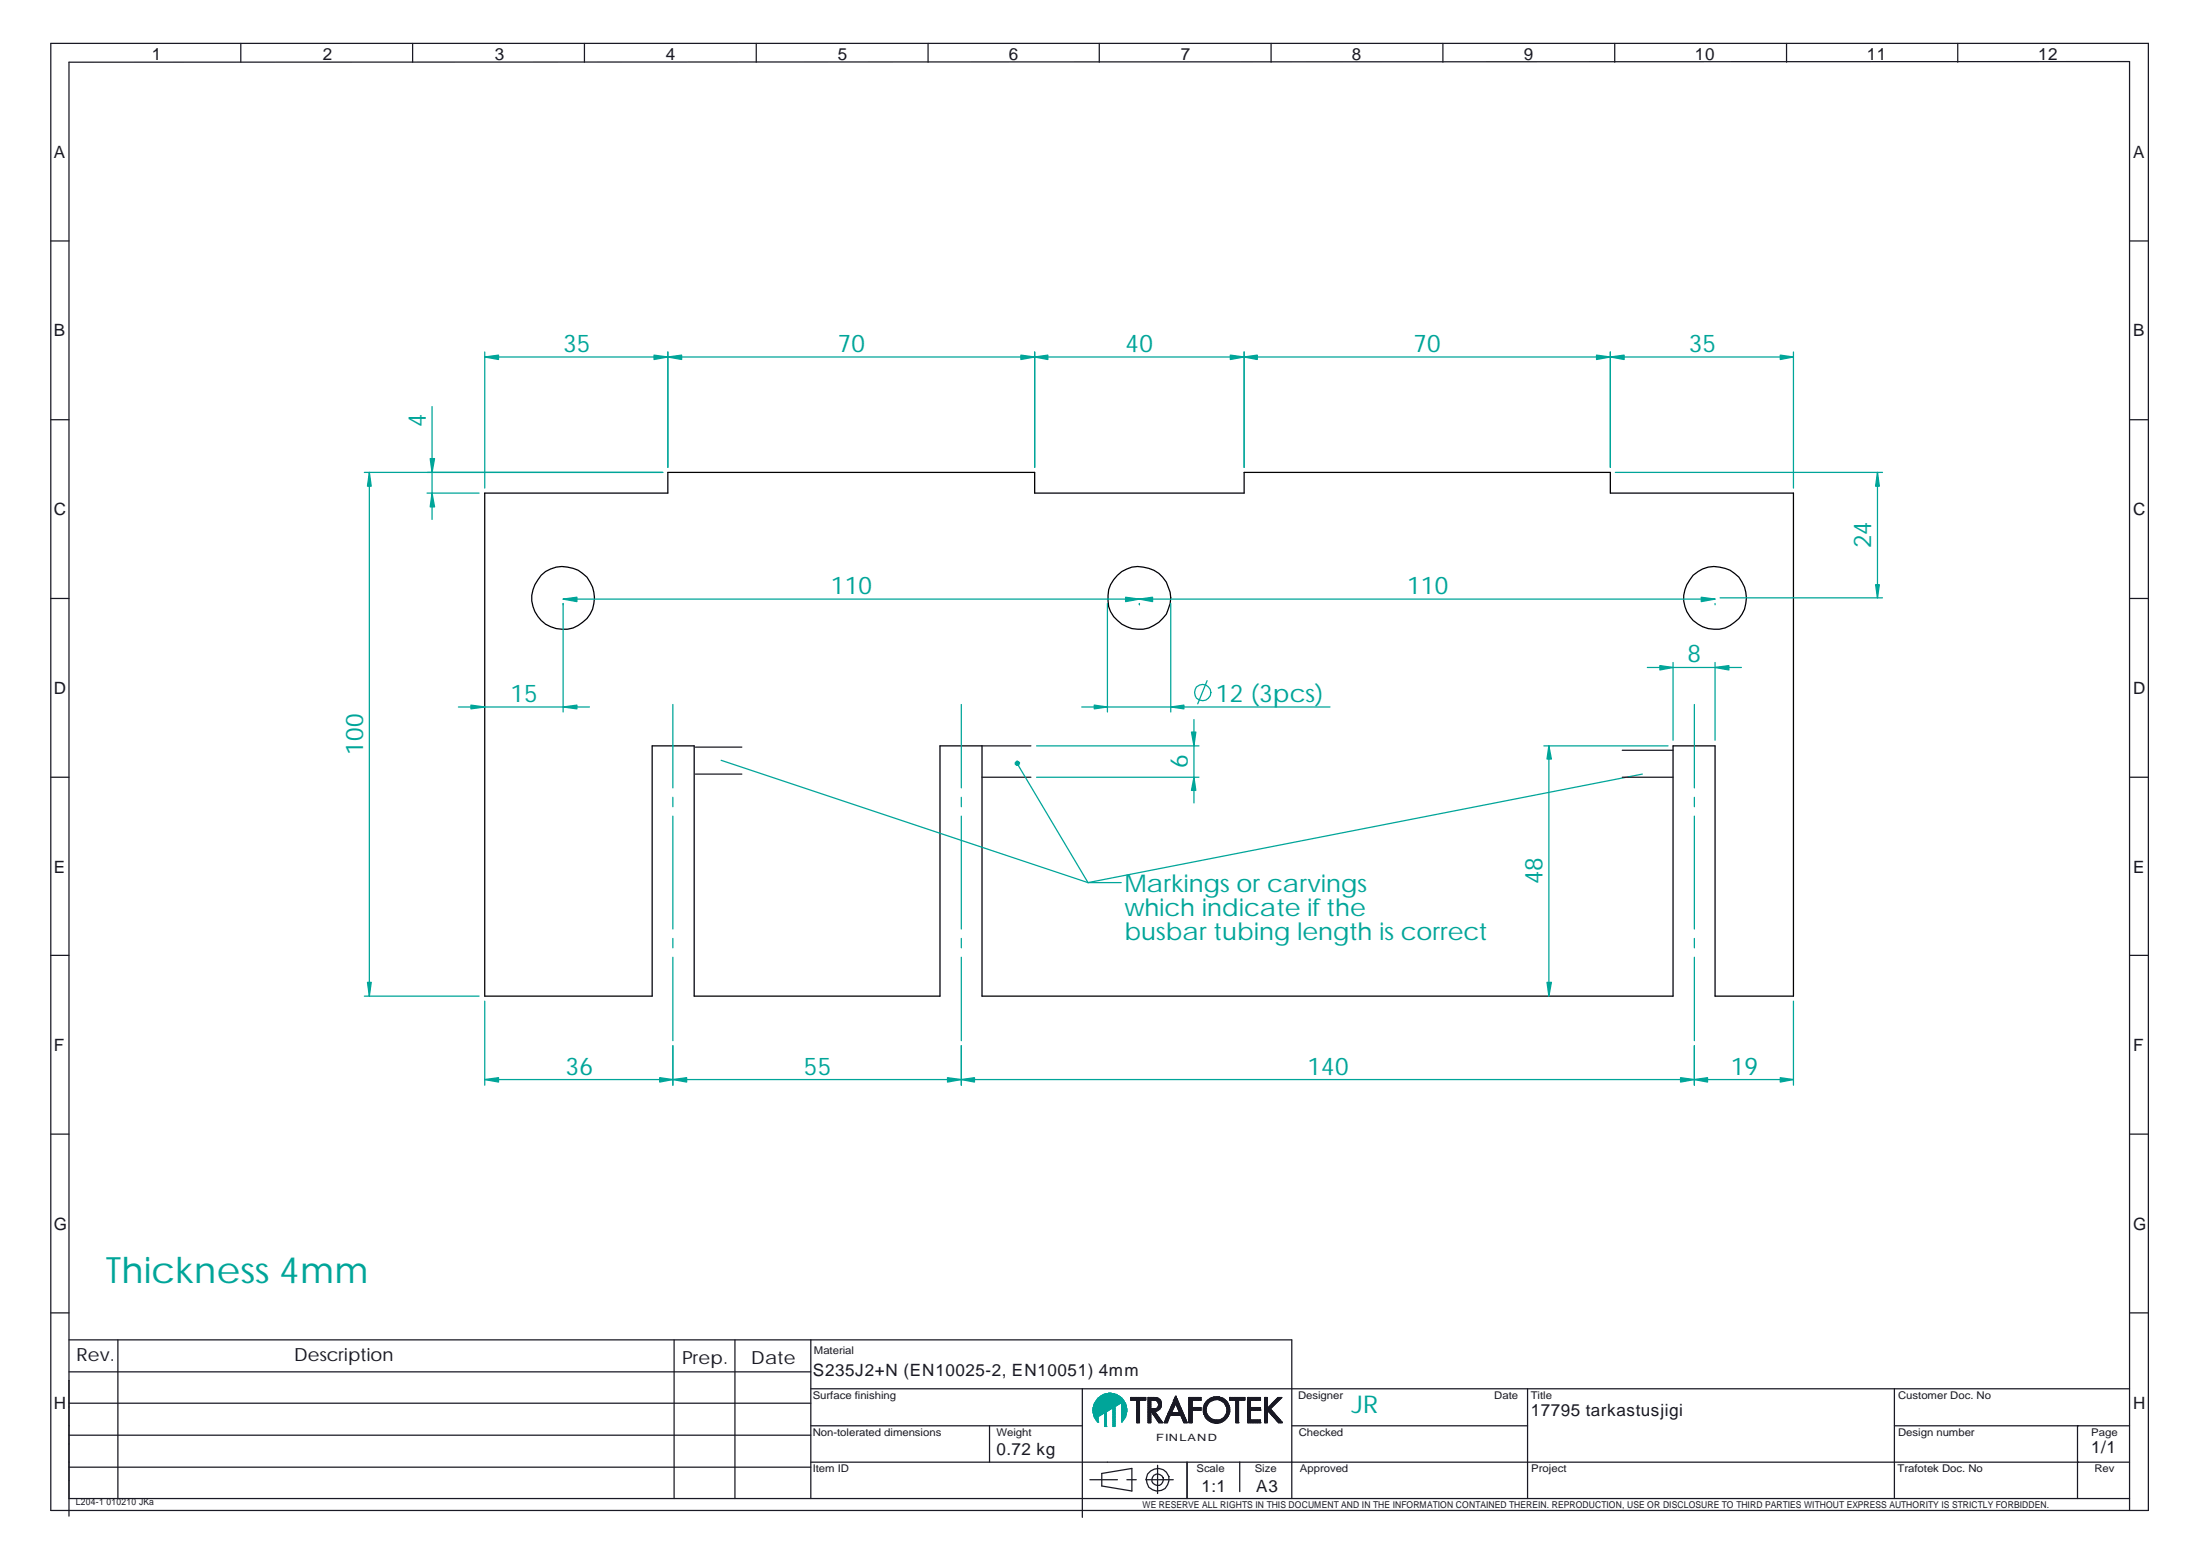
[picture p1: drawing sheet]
<svg xmlns="http://www.w3.org/2000/svg" width="297mm" height="210mm" viewBox="0 0 297 210" stroke-linecap="round" stroke-linejoin="round" font-family="sans-serif">
<g fill="none" stroke="#191924" stroke-width=".17">
<path d="M6.9 5.9h283.2v198h-283.2zM32.5 5.9v2.5M55.7 5.9v2.5M78.9 5.9v2.5M102.1 5.9v2.5M125.3 5.9v2.5M148.4 5.9v2.5M171.6 5.9v2.5M194.8 5.9v2.5M218 5.9v2.5M241.2 5.9v2.5M264.3 5.9v2.5"/>
<path d="M6.9 32.5h2.4M287.5 32.5h2.6M6.9 56.7h2.4M287.5 56.7h2.6M6.9 80.8h2.4M287.5 80.8h2.6M6.9 104.9h2.4M93.9 100.9h6.3M93.9 104.5h6.3M132.6 104.9h6.6M132.6 100.7h6.6M219 104.9h6.9"/>
<path d="M219 101.3h6.9M287.5 104.9h2.6M6.9 129h2.4M287.5 129h2.6M6.9 153.1h2.4M287.5 153.1h2.6M6.9 177.2h2.4M287.5 177.2h2.6M9.3 198h100.2M9.3 193.7h100.2M9.3 189.4h100.2M9.3 180.9h165.1v21.4"/>
<path d="M9.3 185.2h100.2M15.9 180.9v21.4M91 180.9v21.4M99.2 180.9v21.4M109.5 187.5h178M109.5 197.4h178M109.5 192.5h36.6M109.5 180.9v21.4M133.6 192.5v4.9M146.1 187.5v17.3M147.2 199.7h3.7M148.8 198.9l4-.7v3.1l-4-.7z"/>
<path d="M152.1 199.7h1.3M152.7 189h.8M152.7 188.7h.1l-.1 .1M152.9 188.7l-.2 .2M153 188.7l-.3 .3M153.1 188.7l-.4 .3M153.2 188.7l-.4 .3M153.2 188.7l-.3 .3M153.3 188.7l-.3 .3M153.4 188.7l-.3 .3M153.5 189v3M153.5 188.7l-.3 .3"/>
<path d="M153.5 191.9l.3-.4-.3 .5M153.6 188.7l-.4 .3M153.7 188.7l-.4 .3M153.8 188.7l-.4 .3M153.8 189v3h-.3M153.8 188.7l-.3 .3M153.8 189l-.3 .5 .3-.3M153.8 189.4l-.3 .4 .3-.6-.3 .4M153.8 189.7l-.3 .3 .3-.5-.3 .3M153.8 189.8l-.3 .3M153.8 190l-.3 .3 .3-.5-.3 .4M153.8 190.3l-.3 .3 .3-.5-.3 .3"/>
<path d="M153.8 190.6l-.3 .3 .3-.5-.3 .4 .3-.5-.3 .4M153.8 190.9l-.3 .3 .3-.5-.3 .3M153.8 191.1l-.3 .3 .3-.5-.3 .4M153.8 191.2l-.3 .3M153.8 191.4l-.3 .4 .3-.5-.3 .3M153.8 191.7l-.3 .3M153.8 191.8l-.2 .2M153.8 192v-.1l-.1 .1M153.9 188.7l-.4 .4M154 188.7l-.5 .5M154.2 188.7l-.7 .6 .6-.6-.6 .5M154.3 188.7l-.4 .3"/>
<path d="M154.3 188.7l-.3 .3M154.4 188.7l-.3 .3M154.5 188.7l-.3 .3M154.6 188.7l-.3 .3M154.7 188.7v.3h-.9M154.7 188.7h-2v.3M154.7 188.7l-.4 .3M154.7 188.7l-.3 .3M154.7 188.8l-.2 .2M154.7 188.9l-.1 .1M154.7 199.7h3.7M155 191.9l.4-.4-.4 .5"/>
<path d="M155 192l.4-.3-.3 .3M155.1 188.7h-.1M155.2 188.7l-.2 .1M155.3 188.7l-.3 .2 .4-.2-.4 .3M155.4 190.5v1.5h-.4M155.4 189h.5M155.4 189v1.2M155.4 190.5h.1M155.4 190.2h.5M155.4 189l-.4 .5 .4-.3M155.4 189.4l-.4 .4 .4-.6-.4 .4M155.4 189.8l-.4 .3 .4-.5-.4 .3 .4-.4-.4 .3"/>
<path d="M155.4 190l-.4 .3 .4-.5-.4 .4M155.4 190.2l-.4 .3 .4-.4-.4 .3M155.4 190.2l-.4 .4 .4-.4-.4 .5 .5-.5-.5 .6M155.4 190.5l-.4 .4 .4-.3M155.4 190.9l-.4 .3 .4-.5-.4 .3M155.4 191.2l-.4 .3 .4-.5-.4 .4M155.4 190.9l-.4 .4M155.4 191.4l-.4 .4 .4-.5-.4 .3M155.4 191.8l-.2 .2 .2-.1-.1 .1h.1M155.4 190.5l1.1 1.5M155.4 188.7l-.4 .4M155.4 190.5l.4-.3-.4 .4"/>
<path d="M155.5 188.7l-.5 .5M155.6 188.7l-.6 .5 .7-.5-.7 .6M155.6 190.2l-.6 .7 .7-.7M155.8 188.7l-.4 .3M155.9 190.5h.1M155.9 189a.59 .59 0 0 1 .6 .6 .59 .59 0 0 1-.6 .6M155.9 188.7a.93 .93 0 0 1 .9 .9 .93 .93 0 0 1-.9 .9M155.9 188.7h-.9v3.3M155.9 190.5l1.1 1.5M155.9 188.7l-.4 .3M155.9 190.2l-.4 .4 .5-.4-.5 .5 .5-.5M155.9 190.6l-.3 .3"/>
<path d="M156 188.7l-.4 .3M156 190.6l-.3 .3M156 190.7l-.3 .2M156 188.7l-.3 .3M156 190.7l-.2 .2M156 190.8l-.2 .2M156.1 188.7l-.3 .3M156.1 190.1l-.5 .6M156.1 190.9l-.2 .2M156.1 190.9l-.2 .3M156.2 188.7l-.2 .3 .2-.3-.3 .3M156.2 189.2l.3-.3-.2 .3"/>
<path d="M156.2 190.9l-.2 .3M156.2 191l-.2 .3M156.3 188.7l-.3 .3 .4-.3-.3 .3M156.3 191l-.3 .3M156.3 191.1l-.3 .3 .3-.2M156.3 197.8v3.8M156.4 188.8l-.3 .3M156.4 189.2l.2-.2-.2 .3 .3-.2-.3 .3M156.4 189.8l.4-.4-.4 .5M156.4 191.2l-.3 .2M156.4 191.3l-.3 .2M156.5 192h.6"/>
<path d="M156.5 188.8l-.3 .3M156.5 189.4l.2-.2-.2 .3 .3-.3-.3 .4M156.5 189.7l.3-.4-.3 .5M156.5 191.3l-.3 .2M156.5 191.4l-.3 .2M156.5 191.4l-.3 .3M156.5 191.4l-.2 .3M156.5 191.5l-.2 .3M156.6 188.9l-.3 .3M156.6 190.2l-.1 .1M156.6 191.5l-.2 .3M156.6 191.6l-.2 .3"/>
<path d="M156.7 190l-.4 .4M156.7 191.7l-.2 .3M156.7 191.8l-.2 .2M156.8 189.5l-1.2 1.3 1.2-1.2-.8 .9 .8-.8-.8 .8M156.8 189.8l-.7 .7M156.8 189.8l-.7 .6M156.8 189.9l-.6 .5M156.8 191.8l-.3 .2M156.8 192h.1M156.9 191.9l-.3 .1M157.2 192h.4M157.3 191.7l1-1-1 1.1"/>
<path d="M157.4 191.4l.8-.7-.8 .8M157.6 191.9l-.1 .1M157.7 191.7l-.3 .3 .3-.2M157.8 191.4l-.6 .6M157.8 191.4l-.5 .6 .5-.5M157.9 191.3l-.7 .7M158 191.1l-.8 .9M158.2 190.7l-.7 .7M158.2 189.6l.7-.7-.7 .8M158.2 190.5l-.6 .7M158.2 190.6l-.7 .7M158.3 189.4l.6-.6-.6 .7"/>
<path d="M158.3 190.3l-.7 .6M158.3 190.3l-.7 .8M158.4 190.1l-.7 .7M158.4 189.1l.4-.4-.4 .5M158.4 190.2l-.8 .7M158.4 190.7l-.3 .3 .5-.3-.4 .3M158.5 189.9l-.7 .7M158.5 190l-.8 .7M158.6 189.8l-.7 .6M158.6 189.8l-.8 .7M158.7 189.5l-.7 .7M158.7 189.6l-.7 .7"/>
<path d="M158.7 189.7l-.8 .6M158.7 190.7l-.4 .3 .5-.3-.3 .3M158.7 188.5l-1.5 3.5M158.7 188.5l1.6 3.5M158.7 189.4l.6 1.3h-1.1M158.7 189.4l-.5 1.3M158.7 188.5v.1M158.7 188.6l-.1 .1M158.7 188.5h.1M158.8 188.7l-.2 .1M158.8 188.7l-.3 .2M158.8 188.7l-.3 .3"/>
<path d="M158.9 189l-.7 .8M158.9 190.7l-.3 .3 .4-.3-.3 .3 .5-.3-.4 .3M159 189l-.8 .8M159 189.1l-.9 .9M159 189.2l-.3 .2M159 189.1l-.9 .8M159 189.1l-.9 1M159.1 189.2l-.3 .4 .3-.3M159.1 189.4l-.3 .3 .4-.3-.3 .4 .3-.3M159.1 189.2l-.4 .3M159.1 189.2l-.3 .3M159.2 189.6l-.3 .2 .4-.2-.4 .3"/>
<path d="M159.3 189.8l-.3 .2 .3-.3-.3 .2M159.3 189.8l-.3 .3M159.3 189.8l-.2 .3M159.3 189.8l-.2 .4 .2-.3M159.3 190l-.2 .3 .3-.3-.2 .3 .2-.2M159.4 191l.5 1M159.4 191h-1.4l-.4 1M159.4 190.2l-.2 .2 .3-.2-.3 .3M159.4 191l.4-.2-.4 .3M159.5 190.3l-.2 .3 .2-.3-.2 .2M159.6 190.3l-.7 .7 .7-.6-.6 .6 .6-.5-.5 .5M159.6 190.6l-.4 .4 .5-.4-.4 .4 .4-.3-.4 .3 .4-.2"/>
<path d="M159.8 190.9l-.3 .2M159.8 190.9l-.3 .3M159.9 192h.5M159.9 190.9l-.4 .4M159.9 191.1l-.3 .3 .3-.4-.3 .3M159.9 191.2l-.3 .2 .3-.2-.2 .3 .2-.2M159.9 191.9l.2-.3-.2 .4M159.9 191.4l-.2 .2 .3-.2-.3 .3M160 191.4l-.2 .3M160 191.5l-.2 .3M160.1 191.5l-.3 .4M160.2 191.8l-.3 .2"/>
<path d="M160.2 191.9l-.2 .1M160.2 192h-.1M160.3 197.4v4.9M160.3 192h-.1M160.5 191.9l.5-.4-.5 .5M160.6 188.7h-.1h.2l-.2 .1 .3-.1M160.9 188.7l-.4 .2M161 190.3v1.7h-.5M161 189h1.2M161 189v1M161 190h1.1M161 190.3h1.2"/>
<path d="M161 189l-.5 .3 .7-.6-.7 .5M161 189.4l-.5 .4 .5-.6-.5 .4 .5-.4-.5 .3M161 189.7l-.5 .3 .5-.5-.5 .3M161 189.9l-.5 .4 .5-.5-.5 .3M161 190l-.5 .4M161 190.3l.4-.3-.4 .3M161 190.9l-.5 .3 .5-.5-.5 .3M161 191.1l-.5 .3 .5-.5-.5 .4M161 191.4l-.5 .4 .5-.5-.5 .3 .5-.4-.5 .3M161 190l-.5 .3M161 190.6l-.5 .3M161 191.7l-.4 .3"/>
<path d="M161 191.8l-.3 .2M161 191.9l-.2 .1M161 192h-.1M161 188.7l-.5 .4 .5-.4-.5 .3M161 190l-.5 .5 .6-.5-.6 .6 .7-.6-.7 .7M161.1 188.7l-.6 .5M161.3 188.7l-.8 .7 .5-.3M161.3 190l-.8 .9 .5-.4M161.4 188.7l-.4 .3M161.5 188.7l-.4 .3M161.5 190l-.4 .3M161.5 188.7l-.3 .3"/>
<path d="M161.5 190l-.3 .3M161.6 188.7l-.3 .3 .4-.3-.3 .3M161.6 190l-.3 .3M161.7 190l-.3 .3M161.8 190l-.3 .3M161.8 188.7l-.3 .3M161.9 188.7l-.4 .3M161.9 190l-.4 .3M162 188.7l-.4 .3M162 190l-.4 .3M162.1 188.7l-.4 .3M162.1 190l-.4 .3"/>
<path d="M162.1 188.7h-1.6v3.3M162.1 188.7v.3M162.1 190v.3M162.1 188.7l-.3 .3M162.1 188.7l-.2 .3 .2-.3-.1 .3M162.1 188.8v.2v-.1M162.1 190l-.3 .3M162.1 190.3v-.1l-.1 .1 .1-.2-.2 .2M162.5 190.7l.3-.4-.2 .4M162.6 189.5a1.81 1.81 0 0 1 2.2-.9 1.81 1.81 0 0 1 1.2 1.9 1.8 1.8 0 0 1-2.3 1.6 1.8 1.8 0 0 1-1.1-2.6zM162.7 191.2l.3-.3-.3 .4M162.8 190.1l-.3 .4 .3-.3"/>
<path d="M162.8 190.3l-.3 .3M162.8 190.4l-.2 .4 .2-.3-.2 .4 .3-.3-.3 .3 .3-.2-.3 .4M162.9 189.9l-.4 .4M162.9 190l-.4 .4 .4-.3M162.9 190.9l-.3 .2M163 189.8l-.5 .5M163 190.9l-.4 .2M163 191l-.3 .3M163.1 189.6l-.6 .6M163.1 191l-.4 .3M163.1 191.1l-.3 .3M163.1 191.2l-.3 .2"/>
<path d="M163.2 188.9l-.4 .3M163.2 189.4l-.7 .7M163.2 191.2l-.3 .2M163.2 191.3l-.3 .2M163.2 191.3l-.2 .2M163.2 191.4l-.2 .2M163.3 189.2a1.43 1.43 0 0 1 2.2 .4 1.43 1.43 0 0 1-.8 2.1 1.44 1.44 0 0 1-1.7-.7 1.44 1.44 0 0 1 .3-1.8zM163.3 191.4l-.2 .2M163.3 191.4l-.2 .3M163.3 191.8l.3-.3-.3 .4 .4-.3-.3 .3M163.4 188.7l-.8 .8M163.4 191.4l-.2 .3"/>
<path d="M163.5 189.1l.6-.5-.4 .5M163.5 191.5l-.3 .3M163.5 191.9l.2-.3-.2 .4 .3-.3-.2 .3M163.6 188.7l-1 1M163.7 188.7l-1.1 1.1M163.8 188.6l-1.2 1.3M163.9 188.9l.4-.3-.3 .3M163.9 188.6l-1.4 1.4M163.9 191.7l-.2 .3M164 188.6l-.7 .6M164.2 188.6l-.5 .4M164.2 191.7l-.4 .3 .3-.3-.4 .3"/>
<path d="M164.3 188.6l-.5 .4M164.3 188.9l.3-.3-.3 .3 .4-.3-.3 .3 .4-.2-.2 .2M164.3 191.7l-.4 .3M164.3 191.7l-.3 .3M164.4 188.6l-.3 .3M164.4 191.7l-.3 .4 .5-.4M164.5 188.6l-.3 .3M164.7 191.7l-.4 .4M164.8 191.6l-.5 .5 .5-.5M164.9 188.7l-.2 .3 .2-.3-.3 .3M165 188.7l-.2 .3 .3-.3-.3 .4 .3-.3M165 189.2l.4-.3-.3 .3"/>
<path d="M165.1 191.4l-.7 .7 .5-.6M165.2 188.8l-.3 .3M165.3 188.9l-.3 .3M165.3 188.8l-.3 .4M165.4 189l-.3 .2M165.4 189l-.2 .2M165.4 189.1l-.2 .2M165.4 191l.6-.5-.6 .7M165.5 189.1l-.2 .2M165.6 189.2l-.2 .2M165.6 189.2l-.2 .3M165.6 189.8l.3-.2-.3 .3"/>
<path d="M165.6 190.5l.4-.3-.3 .3M165.6 190.6l.4-.3-.4 .4M165.6 190.8l.4-.5-.4 .6M165.7 189.2l-.3 .3M165.7 189.3l-.3 .3M165.7 191.4l-.4 .4M165.8 189.3l-.4 .4M165.8 189.4l-.3 .3M165.8 189.5l-.3 .3M165.9 189.5l-.4 .3M165.9 189.7l-.3 .2M165.9 191l-1 1"/>
<path d="M165.9 191.1l-.9 .9M165.9 189.7l-.3 .4 .3-.3M165.9 189.8l-.2 .5 .2-.3M165.9 190.7l-1.2 1.3 1.2-1.2M165.9 190.9l-1.1 1.1M166 189h.9M166 190.1l-.3 .3 .3-.4-.3 .3M166 190.4l-.5 .5M166 190.6l-1.5 1.4M166 190.7l-1.4 1.3M166.1 188.7h-.1M166.2 188.7l-.2 .1"/>
<path d="M166.3 188.7l-.3 .2 .4-.2-.4 .3M166.5 188.7l-.4 .3M166.5 188.7l-.3 .3 .4-.3-.3 .3M166.7 188.7l-.3 .3M166.8 188.7l-.3 .3M166.9 192h.4M166.9 189v3M166.9 188.7l-.4 .3M167 188.7l-.4 .3M167 188.7l-.3 .3M167.1 188.7l-.3 .3M167.2 189v3"/>
<path d="M167.2 188.7l-.3 .3M167.2 189l-.3 .4 .3-.3M167.2 189.3l-.3 .4 .3-.5-.3 .3M167.2 189.7l-.3 .3 .3-.4-.3 .3 .3-.5-.3 .4M167.2 189.9l-.3 .4 .3-.5-.3 .3M167.2 190.2l-.3 .3 .3-.5-.3 .3M167.2 190.3l-.3 .3M167.2 190.5l-.3 .4 .3-.6-.3 .4M167.2 190.8l-.3 .3 .3-.5-.3 .3M167.2 191.1l-.3 .3 .3-.4-.3 .4 .3-.5-.3 .3M167.2 191.4l-.3 .3 .3-.5-.3 .3M167.2 191.6l-.3 .4 .3-.6-.3 .4"/>
<path d="M167.2 191.7l-.3 .3M167.2 192h-.1l.1-.1-.2 .1 .2-.2-.2 .2M167.3 188.7l-.4 .4M167.4 197.4v4M167.5 188.7l-.6 .5 .5-.5-.5 .5M167.6 188.7l-.7 .6M167.6 188.7l-.3 .3M167.7 188.7l-.3 .3M167.8 188.7l-.3 .3M167.9 188.7l-.3 .3M168 188.7l-.4 .3 .5-.3M168.1 188.7v.3h-.9"/>
<path d="M168.1 188.7h-2.1v.3M168.1 188.7l-.4 .3M168.1 188.7l-.3 .3M168.1 188.8l-.2 .2M168.1 188.9l-.1 .1M168.5 192h1.8M168.5 192l.3-.4-.3 .4M168.6 188.7h-.1h.2l-.2 .1M168.7 188.7l-.2 .2M168.8 190h1.4M168.8 191.7h1.4M168.8 188.7l-.3 .3"/>
<path d="M168.8 189.2l-.3 .4 .3-.5-.3 .3M168.8 189.5l-.3 .3 .3-.5-.3 .4M168.8 189.6l-.3 .3M168.8 189.8l-.3 .4 .3-.5-.3 .3M168.8 190l-.3 .3 .3-.4-.3 .4M168.8 190.4l-.3 .4M168.8 190.7l-.3 .3 .3-.5-.3 .4M168.8 190.9l-.3 .4 .3-.5-.3 .3M168.8 191l-.3 .4M168.8 191.3l-.3 .3 .3-.5-.3 .3M168.8 191.5l-.3 .4 .3-.5-.3 .3M168.8 191.7l-.3 .3"/>
<path d="M168.9 188.7l-.4 .4M168.9 190l-.4 .4M168.9 191.7l-.3 .3M169 188.7l-.5 .5M169 191.7l-.3 .3M169.1 188.7l-.6 .5M169.1 190l-.6 .6 .5-.6-.5 .5M169.1 191.7l-.4 .3M169.2 188.7l-.7 .6M169.2 190l-.7 .7M169.2 191.7l-.4 .3M169.2 188.7l-.3 .3"/>
<path d="M169.2 190l-.3 .3M169.2 191.7l-.3 .3M169.3 188.7l-.3 .3M169.3 190l-.3 .3M169.3 191.7l-.3 .3M169.4 188.7l-.3 .3 .4-.3-.3 .3M169.4 190l-.3 .3M169.4 191.7l-.3 .3M169.5 191.7l-.3 .3M169.5 190l-.3 .3M169.6 188.7l-.4 .3M169.6 190l-.4 .3"/>
<path d="M169.6 191.7l-.4 .3 .5-.3-.4 .3M169.7 188.7l-.4 .3M169.7 190l-.4 .3 .5-.3-.4 .3M169.8 188.7l-.4 .3M169.8 191.7l-.4 .3M169.8 188.7l-.3 .3M169.8 190l-.3 .3M169.8 191.7l-.3 .3M169.9 188.7l-.3 .3M169.9 190l-.3 .3M169.9 191.7l-.3 .3M170 191.7l-.3 .3"/>
<path d="M170 188.7l-.3 .3 .4-.3-.3 .3M170 190l-.3 .3M170.1 190l-.3 .3M170.1 191.7l-.3 .3M170.2 188.7v.3h-1.4v1M170.2 188.7h-1.7v3.3M170.2 190v.3M170.2 191.7v.3M170.2 188.7l-.4 .3M170.2 188.7l-.3 .3 .3-.3M170.2 188.9l-.1 .1 .1-.2-.2 .2M170.2 190l-.4 .3"/>
<path d="M170.2 190.2l-.2 .1 .2-.2-.3 .2M170.2 190.3h-.1M170.2 191.7l-.4 .3M170.2 192h-.1l.1-.1-.2 .1 .2-.2-.3 .2M170.3 190.3h-1.5v1.4M170.8 192l.3-.4-.3 .4M170.9 188.7h-.1h.1l-.1 .1M171 188.7l-.2 .2M171.1 190.3v1.7h-.3M171.1 188.7h-.3v3.3M171.1 188.7v1.4M171.1 190.3l1.5 1.7"/>
<path d="M171.1 190.7l-.3 .3 .3-.5-.3 .4M171.1 188.7l-.3 .3M171.1 189l-.3 .3 .3-.5-.3 .4 .3-.5-.3 .4M171.1 189.2l-.3 .4 .3-.5-.3 .3M171.1 189.5l-.3 .3 .3-.5-.3 .4M171.1 189.8l-.3 .4 .3-.5-.3 .3 .3-.4-.3 .3M171.1 190.3l-.3 .5 .3-.4M171.1 190.9l-.3 .4 .3-.5-.3 .3M171.1 191l-.3 .4M171.1 191.3l-.3 .3 .3-.5-.3 .3M171.1 191.5l-.3 .4 .3-.5-.3 .3M171.1 191.9l-.2 .1 .2-.2-.2 .2 .2-.3-.3 .3"/>
<path d="M171.1 192h-.1M171.4 190.7l.3-.3-.3 .3M171.5 190.2l1.6 1.8h-.5M171.5 190.3l-.2 .2M171.6 190.3l-.2 .3M171.8 190.5l-.3 .3M171.8 190.6l-.3 .3M171.9 190.6l-.3 .3M171.9 190.7l-.3 .2M172 190.7l-.3 .2M172 190.8l-.3 .2M172 190.9l-.2 .2 .2-.3-.2 .2"/>
<path d="M172.1 190.9l-.2 .2M172.1 190.9l-.2 .3M172.2 190.9l-.2 .3M172.2 191l-.2 .3M172.3 191.1l-.3 .3M172.4 191.2l-.3 .2M172.5 191.3l-.3 .2M172.5 191.4l-.3 .2M172.6 191.4l-.3 .2M172.6 191.4l-.3 .3M172.6 188.7l-1.8 1.8M172.6 191.4l-.2 .3"/>
<path d="M172.6 191.5l-.2 .3M172.6 192l.3-.2-.2 .2M172.7 188.7l-1.9 1.9M172.7 191.5l-.2 .3M172.7 191.6l-.2 .3 .3-.3-.2 .3M172.8 188.7l-2 2M172.8 191.7l-.2 .3M172.9 188.7l-1.8 1.6M172.9 191.7l-.3 .3M173 192h.1M173.1 188.7h-.5l-1.8 1.7 .3-.5-.3 .4M173.1 188.7l-1.8 1.7"/>
<path d="M173.1 188.7l-1.9 1.7 1.8-1.7-1.8 1.6M173.1 191.9l-.3 .1M174.4 192.5h31.8M206.2 187.5v14.8M255.8 192.5h31.7M255.8 187.5v14.8M280.5 192.5h.1M280.5 197.4h.1M280.5 192.5v9.8M9.3 202.3h278.2M287.5 203.9v-195.6l-278.2 .1v196.3"/>
<circle cx="156.3" cy="199.7" r=".78"/>
<circle cx="156.3" cy="199.7" r="1.54"/>
</g>
<g fill="none" stroke="#00a599" stroke-width=".17">
<path d="M58.3 54.9v15.2M65.4 47.5v18.4M65.4 48.2h176.7M90.2 47.5v15.6M139.7 47.5v15.6M168 47.5v15.6M217.4 47.5v15.6M242.1 47.5v18.4M49.2 63.8h40.3M49.9 63.8v70.7M57.7 66.6h7M218.1 63.8h36.1"/>
<path d="M253.5 63.8v16.9M61.9 95.4h17.7M76 80.9h155.6M76 81.5v14.6M90.8 95.1v11.3M129.8 95.1v11.3M146 95.4h33.6M149.5 81.5v14.6M153.8 81.5v.1M158.1 81.5v14.6M161.2 97.1v11.3M163 91.9l-1.3 3.1"/>
<path d="M222.4 90.1h12.7M225.9 89.4v10.5M228.8 95.1v11.3M231.6 81.5v.1M231.6 89.4v10.5M232.2 80.7h22M90.8 107.6v1.3M90.8 110.2v15.2M97.4 102.6l49.5 16.5M129.8 107.6v1.3M129.8 110.2v15.2M137.3 103.1l9.6 16"/>
<path d="M140 100.7h21.9M140 104.9h21.9M146.9 119.1h4.5M208.4 100.7h16.8M209.1 100.7v33.8M221.7 104.5l-74.8 14.6M228.8 107.6v1.3M228.8 110.2v15.2M49.2 134.5h15.5M65.4 135.1v11.4M90.8 126.7v1.2M90.8 129.2v11.3"/>
<path d="M129.8 126.7v1.2M129.8 129.2v11.3M228.8 126.7v1.2M228.8 129.2v11.3M242.1 135.1v11.4M65.4 145.7h176.7M90.8 141.2v5.3M129.8 141.2v5.3M228.8 141.2v5.3M147.6 190.6l2.5-2.5-2.5 2.6 2.6-2.6-2.6 2.7M148.1 191.7l.2-.2-.2 .3M148.1 191.8l.2-.1-.1 .2 .1-.1"/>
<path d="M148.3 192a2.28 2.28 0 0 1-.1-3.3 2.28 2.28 0 0 1 3.3 0 2.28 2.28 0 0 1 0 3.3M148.3 191.3l-.4 .3M148.3 191.4l-.3 .2M148.3 191.4l-.3 .3M148.3 191.6l-.2 .2M148.3 191.9l-.1 .1M148.3 192h.1M148.3 188.7l-.1 .1M148.6 188.5l-.6 .6M148.7 188.4l-.8 .8M148.8 190.9l2.3-2.4-2.6 2.6M148.8 188.3l-1 1"/>
<path d="M149 188.2l-1.3 1.3M149 190.8l2.2-2.2-2.4 2.3M149.1 188.2l-1.4 1.4M149.2 192.5h.2M149.2 190.7v1.8M149.2 190.7l-.9 .5v.8M149.2 188.2l-1.5 1.5M149.2 188.1l-1.5 1.7M149.3 188.1l-1.6 1.7 1.7-1.7M149.4 190.6l-.2 .3M149.4 190.7l-.2 .3M149.4 190.9l-.2 .2"/>
<path d="M149.4 190.9l-.2 .4M149.4 191.1l-.2 .3M149.4 191.2l-.2 .2M149.4 191.3l-.2 .3M149.4 191.4l-.2 .3M149.4 191.5l-.2 .4M149.4 191.7l-.2 .3M149.4 191.8l-.2 .4M149.4 192l-.2 .3M149.4 192.1l-.2 .4M149.4 192.3l-.2 .2M149.4 192.4l-.1 .1h.1"/>
<path d="M149.4 192.5h.1M149.4 188.1l-1.8 1.9 1.9-1.9M149.5 190.5l1.8-1.8-2.1 2.1M149.6 188.1l-2 2M149.7 188.1l-2.1 2.1M149.8 190.3l1.6-1.6-1.8 1.7M149.9 188.1l-2.3 2.2 2.2-2.2-2.2 2.2M149.9 188.1l-2.3 2.3M150 188.1l-2.4 2.4M150.3 190v2.5M150.3 190l-.9 .5v2M150.3 190l1.3-1.2-1.3 1.4"/>
<path d="M150.3 190.8l.2-.2-.2 .3 .2-.2-.2 .3M150.3 192.2l.2-.2-.2 .4 .2-.2-.2 .3M150.3 192.5l.2-.1-.1 .1h.1M150.4 188.1l-2.7 2.8 2.6-2.8-2.6 2.7M150.5 188.1l-2.8 2.8M150.5 190l-.2 .3 .2-.1-.2 .2M150.5 190.3l-.2 .2 .2-.2-.2 .4 .2-.2M150.5 190.9l-.2 .3 .2-.2-.2 .3M150.5 191.1l-.2 .3 .2-.2-.2 .3 .2-.1-.2 .2M150.5 191.4l-.2 .3 .2-.2-.2 .4M150.5 191.7l-.2 .3 .2-.1-.2 .2 .2-.1M150.5 192.3l-.2 .2"/>
<path d="M150.7 188.2l-3 3 2.9-3-2.9 2.9 2.8-2.9-2.8 2.8M150.8 188.3l-3.1 3M150.8 188.3l-3 3M150.8 188.3l-3 3.1 3.1-3.1M151 188.4l-3.2 3M151 188.4l-3.1 3M151 188.4l-3.1 3.1 3.1-3.1M151 188.5l-2.7 2.7M151.1 189.5l.5-.5-.6 .6M151.3 188.6l-2.1 2.1M151.4 188.7l-1.5 1.6M151.5 189.3l-1 .5v2.7h-.2"/>
<path d="M151.5 189.3v2.7M151.5 188.7l-1.5 1.5M151.5 188.8l-1.2 1.2M151.5 189.6l.3-.4-.3 .5M151.5 189.8l.4-.4-.4 .5M151.5 190.1l.5-.5-.5 .6M151.5 190.4l.6-.6-.6 .8 .6-.6-.6 .7M151.6 188.9l-1 .9M151.6 191.8l-.1 .2M151.6 188.9l-.7 .8M151.7 189.1l-.3 .2M151.7 189.1l-.2 .2"/>
<path d="M151.7 189.1l-.2 .3 .2-.2M151.7 191.6l-.2 .4M151.8 189.2l-.3 .3M151.8 191.4l-.3 .5M151.9 189.3l-.4 .5M151.9 191.3l-.4 .5 .4-.4M152 189.5l-.5 .5M152 189.7l-.5 .6 .6-.6M152 191l-.5 .6M152 191.1l-.5 .6 .5-.5M152.1 189.8l-.6 .5M152.1 190.1l-.6 .7 .6-.7"/>
<path d="M152.1 190.7l-.6 .7M152.1 190.8l-.6 .6 .6-.5M152.1 190.9l-.6 .6M152.1 190.2l-.6 .7M152.1 190.3l-.6 .6M152.1 190.3l-.6 .7M152.1 190.4l-.6 .7M152.1 190.5l-.6 .7M152.1 190.6l-.6 .7"/>
<circle cx="162.4" cy="93.5" r="1.11"/>
</g>
<g fill="none" stroke="#000" stroke-width=".17">
<path d="M65.4 66.6h24.8v-2.8h49.5v2.8h28.3v-2.8h49.4v2.8h24.7v67.9h-10.5v-33.8h-5.7v33.8h-93.3v-33.8h-5.7v33.8h-33.2v-33.8h-5.6v33.8h-22.7zM73.1 77.7a4.3 4.3 0 0 1 6.6 .8 4.3 4.3 0 0 1-2.3 6.2 4.3 4.3 0 0 1-5.6-3.6 4.7 4.7 0 0 1 1.3-3.4zM150.9 77.7a4.2 4.2 0 0 1 6.1 .2 4.2 4.2 0 0 1 .5 5 4.3 4.3 0 0 1-6.3 1.1 4.3 4.3 0 0 1-.3-6.3z"/>
<circle cx="231.6" cy="80.7" r="4.2"/>
</g>
<g fill="#00a599" stroke="#00a599" stroke-width=".17">
<path d="M89.1 145.5l1.7 .2-1.7 .4z"/>
<path d="M65.4 145.7l1.9-.2v.6z"/>
<path d="M127.9 145.5l1.9 .2-1.9 .4z"/>
<path d="M90.8 145.7l1.9-.2v.6z"/>
<path d="M129.8 145.7l1.8-.2v.6z"/>
<path d="M226.9 145.5l1.9 .2-1.9 .4z"/>
<path d="M228.8 145.7l1.7-.2v.6z"/>
<path d="M240.4 145.5l1.7 .2-1.7 .4z"/>
<path d="M160.9 98.8h.6l-.3 1.9z"/>
<path d="M161.2 104.9l.3 1.8h-.6z"/>
<path d="M58.1 61.9h.6l-.4 1.9z"/>
<path d="M58.3 66.6l.4 1.8h-.6z"/>
<path d="M49.6 132.6h.5l-.2 1.9z"/>
<path d="M49.9 63.8l.2 1.8h-.5z"/>
<path d="M152 80.6l1.8 .3-1.8 .3z"/>
<path d="M76 80.9l1.9-.3v.6z"/>
<path d="M229.7 80.6l1.9 .3-1.9 .3z"/>
<path d="M153.8 80.9l1.8-.3v.6z"/>
<path d="M63.6 95.2l1.8 .2-1.8 .3z"/>
<path d="M76 95.4l1.9-.2v.5z"/>
<path d="M253.2 78.9h.5l-.2 1.8z"/>
<path d="M253.5 63.8l.2 1.8h-.5z"/>
<path d="M209.1 100.7l.4 1.8h-.6z"/>
<path d="M208.9 132.6h.6l-.4 1.9z"/>
<path d="M231.6 90.1l1.8-.3v.6z"/>
<path d="M224.1 89.8l1.8 .3-1.8 .3z"/>
<path d="M65.4 48.2l1.9-.3v.6z"/>
<path d="M88.3 47.9l1.9 .3-1.9 .3z"/>
<path d="M137.8 47.9l1.9 .3-1.9 .3z"/>
<path d="M90.2 48.2l1.8-.3v.6z"/>
<path d="M139.7 48.2l1.8-.3v.6z"/>
<path d="M166.1 47.9l1.9 .3-1.9 .3z"/>
<path d="M215.6 47.9l1.8 .3-1.8 .3z"/>
<path d="M168 48.2l1.8-.3v.6z"/>
<path d="M217.4 48.2l1.9-.3v.6z"/>
<path d="M240.4 47.9l1.7 .3-1.7 .3z"/>
<path d="M147.7 95.2l1.8 .2-1.8 .3z"/>
<path d="M158.1 95.4l1.8-.2v.5z"/>
<path d="M137.2 102.8l.1-.1 .4 .3-.2 .3h-.3l-.1-.2v-.1l.1-.2 .1 .3z" fill-rule="evenodd"/>
</g>
<text font-size="4.9" fill="#00a599" x="14.3" y="173.2">Thickness 4mm</text>
<g font-size="3.3" fill="#00a599">
<text x="76" y="47.5">35</text>
<text x="113.1" y="47.5">70</text>
<text x="152" y="47.5">40</text>
<text x="190.8" y="47.5">70</text>
<text x="228" y="47.5">35</text>
<text x="57.5" y="57.6" transform="rotate(-90 57.5 57.6)">4</text>
<text x="252.6" y="74" transform="rotate(-90 252.6 74)">24</text>
<text x="112.2" y="80.2">110</text>
<text x="190" y="80.2">110</text>
<text x="227.8" y="89.4">8</text>
<text x="68.9" y="94.8">15</text>
<text x="164.2" y="94.8">12 (3pcs)</text>
<text x="49" y="101.9" transform="rotate(-90 49 101.9)">100</text>
<text x="160.4" y="103.6" transform="rotate(-90 160.4 103.6)">6</text>
<text x="208.3" y="119.4" transform="rotate(-90 208.3 119.4)">48</text>
<text x="151.8" y="120.4">Markings or carvings</text>
<text x="151.8" y="123.6">which indicate if the</text>
<text x="151.8" y="126.8">busbar tubing length is correct</text>
<text x="76.4" y="145">36</text>
<text x="108.5" y="145">55</text>
<text x="176.5" y="145">140</text>
<text x="233.7" y="145">19</text>
<text x="182.5" y="190.8">JR</text>
</g>
<g font-size="2.5" fill="#191924">
<text x="10.3" y="183.7">Rev.</text>
<text x="39.7" y="183.7">Description</text>
<text x="92.1" y="184.1">Prep.</text>
<text x="101.4" y="184.1">Date</text>
</g>
<g font-size="2.3" fill="#191924">
<text x="20.5" y="8.1">1</text>
<text x="43.6" y="8.1">2</text>
<text x="66.8" y="8.1">3</text>
<text x="89.9" y="8.1">4</text>
<text x="113.1" y="8.1">5</text>
<text x="136.2" y="8.1">6</text>
<text x="159.4" y="8.1">7</text>
<text x="182.5" y="8.1">8</text>
<text x="205.7" y="8.1">9</text>
<text x="228.9" y="8.1">10</text>
<text x="252.1" y="8.1">11</text>
<text x="275.2" y="8.1">12</text>
<text x="7.3" y="21.3">A</text>
<text x="288" y="21.3">A</text>
<text x="7.3" y="45.4">B</text>
<text x="288" y="45.4">B</text>
<text x="7.3" y="69.5">C</text>
<text x="288" y="69.5">C</text>
<text x="7.3" y="93.7">D</text>
<text x="288" y="93.7">D</text>
<text x="7.3" y="117.8">E</text>
<text x="288" y="117.8">E</text>
<text x="7.3" y="141.9">F</text>
<text x="288" y="141.9">F</text>
<text x="7.3" y="166">G</text>
<text x="288" y="166">G</text>
<text x="109.7" y="185.8">S235J2+N (EN10025-2, EN10051) 4mm</text>
<text x="7.3" y="190.2">H</text>
<text x="206.7" y="191.1">17795 tarkastusjigi</text>
<text x="288" y="190.2">H</text>
<text x="134.5" y="196.4">0.72 kg</text>
<text x="282.4" y="196.1">1/1</text>
<text x="162.2" y="201.4">1:1</text>
<text x="169.6" y="201.4">A3</text>
</g>
<g font-size="1.4" fill="#191924">
<text x="109.9" y="182.7">Material</text>
<text x="109.7" y="188.9">Surface finishing</text>
<text x="175.3" y="188.9">Designer</text>
<text x="201.8" y="188.9">Date</text>
<text x="206.7" y="188.9">Title</text>
<text x="256.3" y="188.9">Customer Doc. No</text>
<text x="109.7" y="193.8">Non-tolerated dimensions</text>
<text x="134.5" y="193.8">Weight</text>
<text x="156.1" y="194.6">FINLAND</text>
<text x="175.3" y="193.9">Checked</text>
<text x="256.3" y="193.9">Design number</text>
<text x="282.4" y="193.9">Page</text>
<text x="109.7" y="198.7">Item ID</text>
<text x="161.5" y="198.7">Scale</text>
<text x="169.4" y="198.7">Size</text>
<text x="175.5" y="198.7">Approved</text>
<text x="206.8" y="198.7">Project</text>
<text x="256.2" y="198.7">Trafotek Doc. No</text>
<text x="282.8" y="198.7">Rev</text>
</g>
<g font-size="1.3" fill="#191924">
<text x="10.2" y="203.1">L204-1 010210 JKa</text>
<text x="154.3" y="203.6">WE RESERVE ALL RIGHTS IN THIS DOCUMENT AND IN THE INFORMATION CONTAINED THEREIN. REPRODUCTION, USE OR DISCLOSURE TO THIRD PARTIES WITHOUT EXPRESS AUTHORITY IS STRICTLY FORBIDDEN.</text>
</g>
</svg>
